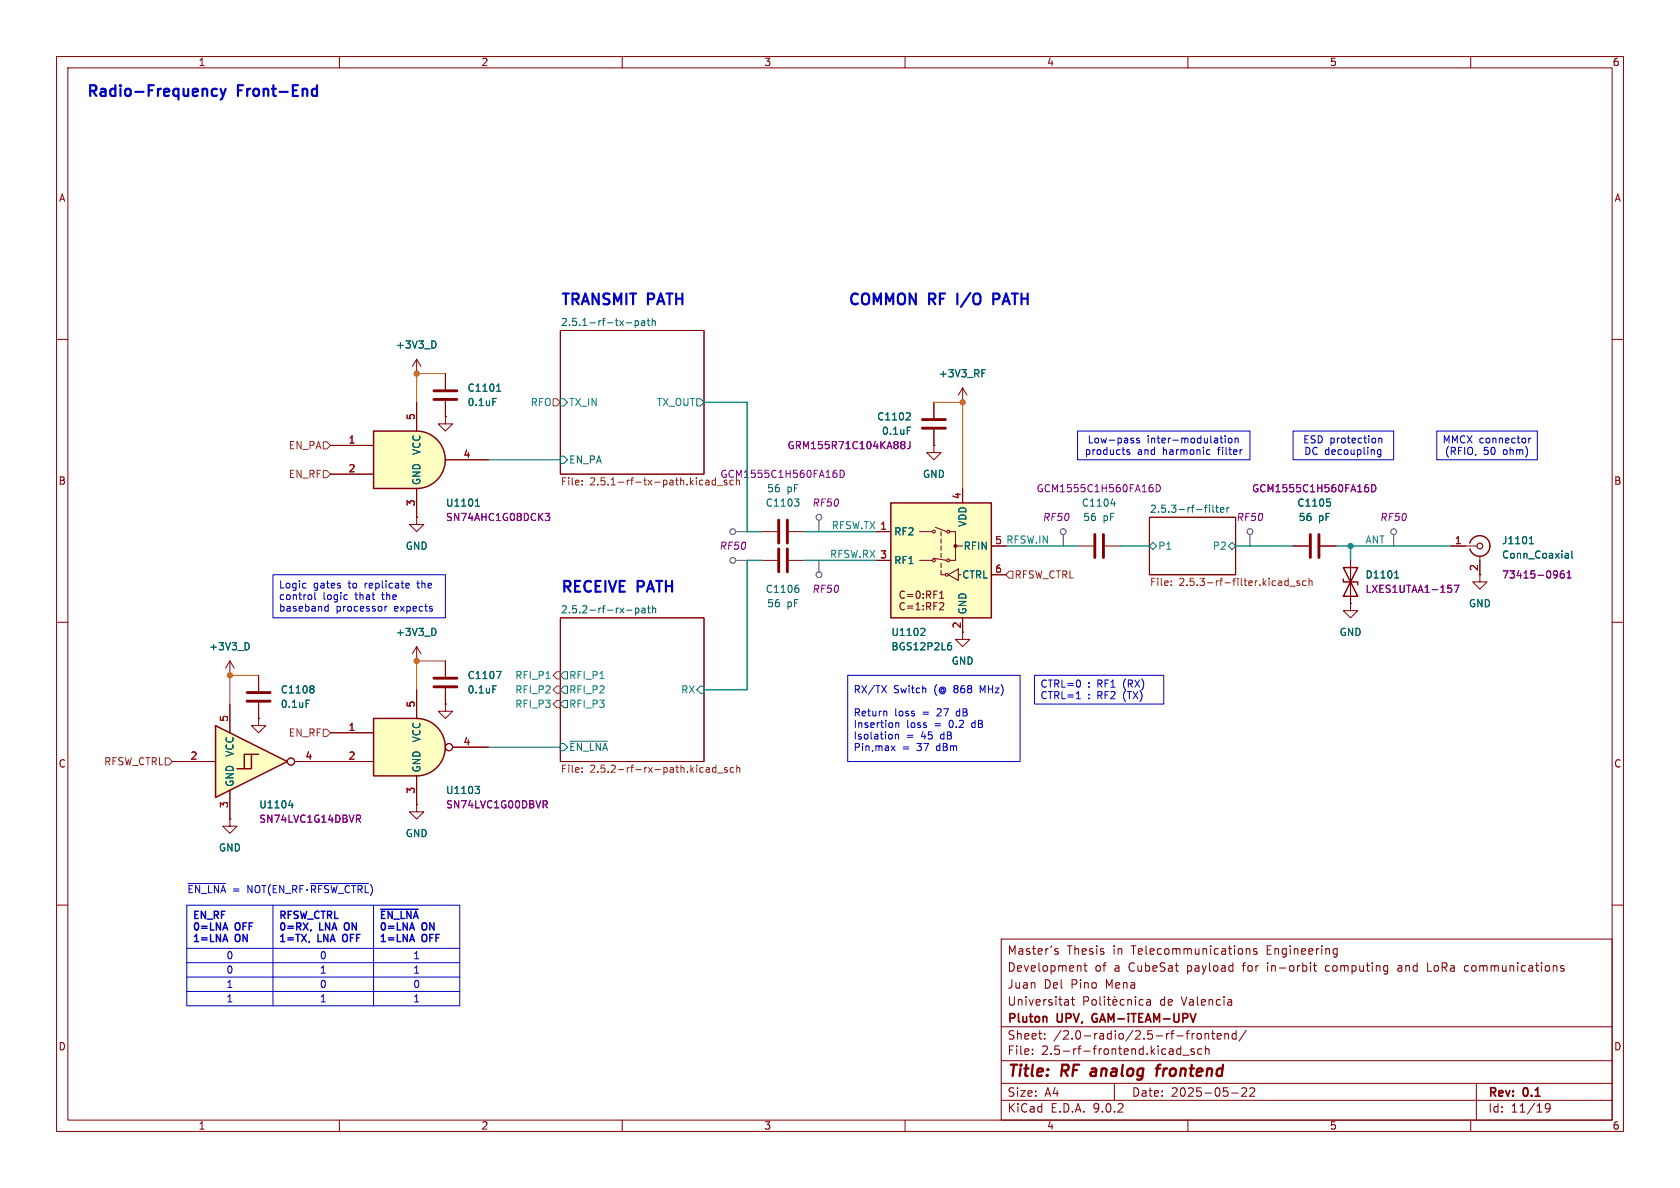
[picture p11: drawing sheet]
<svg xmlns="http://www.w3.org/2000/svg" width="297mm" height="210mm" viewBox="0 0 297 210" stroke-linecap="round" stroke-linejoin="round" font-family="sans-serif">
<g fill="none" stroke="#840000" stroke-width=".18">
<path d="M10 10h277v190h-277zM12 12h273v186h-273zM60 10v2M110 10v2M160 10v2M210 10v2M260 10v2M99.1 58.4h25.4v25.4h-25.4zM10 60h2M285 60h2M134.6 99.1h2.8M139.4 99.1h2.8"/>
<path d="M203.2 91.4h15.2v10.2h-15.2zM228.6 96.5h2.8M233.4 96.5h2.8M10 110h2M78.7 116.8v2.8M99.1 109.2h25.4v25.4h-25.4zM170.2 111.8v1.2h1.2l-1.2 1.3-1.3-1.3h1.3M261.6 101.6v1.3h1.3l-1.3 1.2-1.3-1.2h1.3M285 110h2M78.7 121.7v2.8M10 160h2M177 166h108v32h-108z"/>
<path d="M178.5 168.7v-1.5l.5 1.1 .5-1.1v1.5M180.2 167.8h.5l.1 .9M180.8 168.1h-.5a.29 .29 0 0 0-.2 .3 .29 .29 0 0 0 .2 .3l.5-.1M182 167.8l-.3-.1-.2 .2v.2l.5 .2v.3h-.5M182.5 167.7h.6M182.7 167.2v1.3l.4 .2M183.5 168.2l.7-.1v-.3l-.5-.1-.2 .2 .1 .7h.6M184.9 167.7v1M185.3 167.7l-.3 .1-.1 .2M185.9 167.2l-.2 .3M187 167.8l-.3-.1-.2 .2v.2l.5 .2v.3h-.5M188.4 176.7h.3l.2 .2v.8"/>
<path d="M188.9 177.6l-.5 .1M188.9 177.1h-.5M189.4 176.7h.6M189.6 176.2v1.3l.4 .2M190.9 170.7l.2 .2v.8M191.6 170.7h.6M191.6 177l.7-.1 .2-.2-.1-.4-.2-.1h-.6v1.5M191.8 170.2v1.3l.4 .2M193.1 176.8l.2-.1 .4 .1 .1 .6-.1 .2-.4 .1-.2-.1zM194.5 176.2v1.3l.2 .2M195.2 176.2v.1M195.2 176.7v1"/>
<path d="M195.7 176.7h.6M196 176.2v1.3l.3 .2M196.7 177.2l.8-.1-.1-.3-.4-.1-.3 .2 .1 .7h.6M197 176.1l.2 .2M198.7 176.8l-.4-.1-.3 .3v.4l.2 .2h.5M199.4 176.8l.2-.1 .4 .1v.9M199.4 176.7v1M200.7 176.2v.1M200.7 176.7v1M202.1 176.8l-.4-.1-.3 .3v.4l.1 .2h.6M202.7 176.8h.6l.1 .9M203.4 177.1h-.5a.29 .29 0 0 0-.2 .3 .29 .29 0 0 0 .2 .3l.5-.1"/>
<path d="M217.7 176.8v.9M217.7 177.6l-.1 .1M217.7 177.1h-.1M220.3 167.8l.2-.1 .4 .1 .1 .9M220.3 167.7v1M222.2 167.8l-.4-.1-.2 .2 .1 .2 .5 .2v.3h-.6M231.7 170.2v.1M231.7 170.7v1M232.2 170.7h.5M232.4 170.2v1.3l.3 .2M234.4 170.8v.8M236 167.7l.4 .1"/>
<path d="M236.4 168.6l-.4 .1M236.4 167.7v1.2l-.2 .2-.3 .1M245.2 170.7l.1 .1M245.3 170.7l-.1 1.4M245.3 171.6l-.1 .1M247.6 170.7l-.4 .1M247.7 171.1h-.4a.29 .29 0 0 0-.2 .3 .29 .29 0 0 0 .2 .3h.4M252.4 170.2v1.5h.7M259 171.6l.5 .1M259.5 170.7l-.5 .1M276.5 170.8l-.4-.1-.2 .2 .1 .2 .5 .2v.3h-.6M285 160h2"/>
<path d="M60 198v2M110 198v2M160 198v2M177 194.5h108M177 191.5h108M177 187.5h108M177 181.5h108M182.5 186.3v.1M182.5 185.5v.1M184.7 183.6v.1M184.7 182.8v.1M197 191.5v3"/>
<path d="M208.7 185.5l-.4-.1-.3 .3v.4l.2 .2h.5M208.7 184.9v1.5M209.1 186.5h1.1M209.7 182.7h.5M210 198v2M210.1 182.2h.1M210.7 182.7v1M211.1 185.5l-.4-.1-.2 .2 .1 .2 .5 .2v.3h-.6M211.2 182.7l-.3 .1-.2 .2M211.7 182.8l.4-.1 .3 .3v.4l-.3 .3-.4-.1-.1-.2v-.4zM212.5 185.5l-.5-.1-.3 .3v.4l.2 .2h.6M213 182.8l.2-.1 .4 .1 .1 .9"/>
<path d="M213 182.7v1M213.1 185.5l.2-.1 .4 .1v.9M213.1 184.9v1.5M214.2 182.7h.5M214.4 182.2v1.3l.3 .2M215.2 183.2l.7-.1-.1-.3-.4-.1-.2 .2v.7h.6M216.5 182.8l.2-.1 .4 .1 .1 .9M216.5 182.7v1M217.7 193.2h1.2M218.5 182.8l-.4-.1-.3 .3v.4l.2 .2h.5M218.5 182.2v1.5M219.5 192.4l.6-.1 .2 .1 .1 .3-.9 1.1h.9"/>
<path d="M220.3 182.1l-1.3 2M221 192.4l.5-.1 .2 .1 .1 .3-.9 1.1h.9M260 198v2M261 191.5v6.5M274 195.7l-.3 .3h-.2l-.3-.3 .1-.5 .4-.1 .3 .1a.99 .99 0 0 1-.4 1.4h-.3"/>
</g>
<path d="M192.9 189.5l-.1 .4 .2 .3M204.3 188.9h.8M205.2 188.2l-.4 .1-.1 .2-.3 1.7" fill="none" stroke="#840000" stroke-width=".4"/>
<path d="M193.2 179.4l-.1 .4 .1 .7" fill="none" stroke="#840000" stroke-width=".3"/>
<g fill="none" stroke="#006464" stroke-width=".18">
<path d="M110.7 57.1h1M112.3 56.7v1.3M112.3 56.8l.3-.1 .3 .2-.1 .6h-.5M113.4 56.8h.5l.1 .7M114 57l-.4 .1-.2 .1 .2 .3h.4M114.4 56.7h.5M114.6 56.3v1.1l.3 .1M115.3 56.8l.2-.1 .3 .1 .1 .7M115.3 56.3v1.2M99.1 70.5h.6l.6 .6-.6 .7h-.6zM123.2 70.5h.6l.7 .6-.7 .7h-.6zM99.1 80.6h.6l.6 .7-.6 .6h-.6z"/>
<path d="M203.2 96.5l.6-.6 .7 .6-.7 .7zM212.9 89.7h.5M213.3 89.3h.1M213.8 89.3v.1M213.8 89.7v.9M214.4 89.3v1.1l.2 .2M214.9 89.7h.5M215.1 89.3v1.1l.3 .2M215.8 90.1l.6-.1-.1-.2-.4-.1-.1 .2v.6h.5M216.9 89.7v.9M217.2 96.5l.6-.6 .6 .6-.6 .7zM217.3 89.7l-.4 .3"/>
<path d="M234.6 88.2h.6M235 88.7l.2 .2v.3l-.2 .3M87.7 118.7h.9l-.6 1.3M99.7 118.7h.6v1.3h-.6l-.6-.6zM110.8 107.9h.9M112.3 107.5v1.3M112.3 107.6l.4-.1 .2 .2-.1 .6h-.5M113.5 107.6h.5v.7M114 107.8l-.4 .1-.2 .1 .2 .3h.4M114.5 107.5h.4M114.6 107.1v1.1l.3 .1M115.4 107.6l.1-.1 .4 .1v.7"/>
<path d="M115.4 107.1v1.2M140.9 103.4h.2M141 103.9l.2 .3v.3l-.2 .2M87.1 121.2h.6M99.1 124.5l.6-.7h.6v1.3h-.6zM99.1 131.4h.6l.6 .7-.6 .6h-.6zM99.7 121.3h.6v1.3h-.6l-.6-.7zM100.7 131h6.7M123.8 121.3h.7v1.3h-.7l-.6-.7z"/>
</g>
<g fill="none" stroke="#725600" stroke-width=".18">
<path d="M102.9 84.9v.2M102.9 85.6v.1M124.7 85.5l.2 .2h.4M124.8 84.9h.5v.8M125.3 85.2h-.4l-.2 .2M126.5 84.9h-.4l-.2 .2 .1 .6h.5M126.5 84.5v1.2M126.8 85.8h1M128.4 85.3l.2 .2-.1 .2h-.5M129 85.1l.2 .6h.4M130.2 84.5v1.2M130.7 85.1v.6"/>
<path d="M207 103.4v.1M207 102.7v.1M227.7 102.2v1.3M227.7 102.7h-.3l-.3 .2 .1 .5h.5M228 103.6h1M229.7 102.7h-.3l-.2 .1 .1 .2 .4 .1v.3h-.5M230.9 102.7h-.4l-.2 .2 .1 .5h.5M231.4 102.8l.2-.1h.3l.1 .8M231.4 102.2v1.3M102.9 136.4v.1M102.9 135.7v.2M124.8 136.3l.2 .2h.4"/>
<path d="M124.9 135.7h.4l.1 .8M125.4 136h-.4l-.2 .2M126.6 135.7h-.4l-.2 .2 .1 .6h.5M126.6 135.3v1.2M126.9 136.6h.9M128.6 135.7h-.4l-.1 .2v.1l.5 .2v.3h-.5M129.7 135.7h-.4l-.2 .2 .1 .6h.5M130.2 135.8l.2-.1h.3l.1 .8M130.2 135.3v1.2"/>
</g>
<path d="M106.1 120h.7" fill="none" stroke="#008484" stroke-width=".18"/>
<path d="M137.7 97v4.1M139.2 97v4.1M231.6 94.5v4.1M233.2 94.5v4.1M76.7 119.9h4.1M76.7 121.4h4.1" fill="none" stroke="#840000" stroke-width=".51"/>
<path d="M241.6 85.7h.2M241.7 86.2l.3 .2v.3l-.3 .2M242.5 85.7a.64 .64 0 0 1 .7 .6 .64 .64 0 0 1-.7 .6z" fill="none" stroke="#840084" stroke-width=".18"/>
<path d="M73.7 127a5.1 5.1 0 0 1 5 5.1 5.1 5.1 0 0 1-5 5.1z" fill="#ffffc2" stroke="#ffffc2" stroke-width=".18"/>
<path d="M66 127h7.7v10.2h-7.7z" fill="#ffffc2"/>
<path d="M259.8 96a1.81 1.81 0 0 1 2.8-1 1.81 1.81 0 0 1 .1 3 1.81 1.81 0 0 1-2.8-1M66 127h7.7a5.1 5.1 0 0 1 5 5.1 5.1 5.1 0 0 1-5 5.1h-7.7z" fill="none" stroke="#840000" stroke-width=".25"/>
<g fill="none" stroke="#840000" stroke-width=".18">
<path d="M256.5 96.5h4.6M261.6 98.3v3.3M58.4 129.5h7.6M58.4 134.6h7.6M73.7 121.9v5.1M73.7 137.2v5M80 132.1h6.4"/>
<circle cx="79.4" cy="132.1" r=".63"/>
</g>
<path d="M270.4 96.1h.7M270.5 95.2l.2-.3v1.2M276.8 97.8h.3l.2 .2v.7M277.3 98.6l-.5 .1M277.3 98.1l-.5 .1M277.9 97.4v1.1l.2 .2M84 139h.8l-.4 .5 .3 .1 .1 .4-.3 .3h-.3" fill="none" stroke="#006464" stroke-width=".18"/>
<path d="M275.1 100.9l.2 .1a1.03 1.03 0 0 1-.2 1.1M275.3 101.5l-.2 .2M276.4 100.9l-.3 .1a.86 .86 0 0 0 0 1.2l.4-.1 .1-.5-.3-.2h-.2l-.3 .2M277 102.2h.8M277 101.3l.4-.4v1.3M96 141.5h.5l.3 .3-.2 .4h-.6M96.3 142.2l.5 .6" fill="none" stroke="#840084" stroke-width=".18"/>
<circle cx="261.6" cy="96.5" r=".51" fill="none" stroke="#840000" stroke-width=".2"/>
<path d="M157.5 88.9h17.8v20.3h-17.8z" fill="#ffffc2"/>
<path d="M157.5 88.9h17.8v20.3h-17.8z" fill="none" stroke="#840000" stroke-width=".25"/>
<g fill="none" stroke="#840000" stroke-width=".18">
<path d="M73.7 66h.1M73.7 63.5l.7 1.3M73.7 63.5l-.8 1.3M73.7 63.5v2.5M78.7 73.7v1.2h1.3l-1.3 1.3-1.2-1.3h1.2M78.7 73.7h.1M73.7 91.4v1.3h1.2l-1.2 1.3-1.3-1.3h1.3M73.7 91.4h.1M134.6 94h2.8M139.4 94h2.8M154.9 94h2.6M154.9 99.1h2.6"/>
<path d="M162.6 94h2.2M162.6 99.1h2.2M165 98.7l2.4 .4M165.4 93.2l2 .8M166.4 94v.7M166.4 95.3v.7M166.4 96.5v.8M166.4 97.8v.8M166.4 99.6v.7M167.9 94h1v5.1h-1M168.9 96.5h1.3M170.2 86.4v2.5"/>
<path d="M175.3 96.5h2.5M159.9 104.6a.6 .6 0 0 0-.8 .4 .6 .6 0 0 0 .5 .8l.3-.2M159.9 106.7a.6 .6 0 0 0-.8 .4 .6 .6 0 0 0 .5 .7l.3-.1M160.4 105.1h1M160.4 105.5h1M160.4 107.1h1M160.4 107.5h1M161.9 106.9l.4-.4v1.3M161.9 107.8h.8M162.1 104.6l.1-.1a.68 .68 0 0 1 .5 .6 .68 .68 0 0 1-.5 .7l-.1-.2-.2-.3zM163.2 105v.1M163.2 105.6v.2"/>
<path d="M163.2 107v.1M163.2 107.7v.1M163.8 105.2l.6-.1 .1-.2v-.3l-.7-.1v1.3M163.8 107.2l.6-.1 .1-.1v-.3l-.7-.2v1.3M164.1 105.2l.4 .6M164.1 107.2l.4 .6M165.1 105.1h.4M165.1 107.1h.4M165.7 104.5h-.6v1.3M165.7 106.5h-.6v1.3M166.1 105.8h.7M166.1 104.9l.4-.4v1.3"/>
<path d="M166.1 106.7l.5-.2 .2 .4-.7 .9h.7M166.4 100.8v.8h.7M167.6 101.6l1.8-1v2zM169.4 101.6h.5M170.2 109.2v2.6M175.3 101.6h2.5M78.7 124.5v1.2h1.3l-1.3 1.3-1.2-1.3h1.2M78.7 124.5h.1"/>
<circle cx="165.1" cy="99.1" r=".25"/>
<circle cx="165.1" cy="94" r=".25"/>
<circle cx="167.6" cy="99.1" r=".25"/>
<circle cx="167.6" cy="94" r=".25"/>
<circle cx="167.4" cy="101.6" r=".25"/>
</g>
<circle cx="168.9" cy="96.5" r=".25" fill="#840000" stroke="#840000" stroke-width=".18"/>
<path d="M76.8 60.3l.3 .5-.3 .7M140.5 88.2h.7l-.4 .5M141 88.7l.2 .2v.3l-.2 .3M163 111.1h.4l.1 .3-.8 .9h.8M167.8 114.1h.2l.2 .2v.5l-.4 .1M167.9 113.6h.2" fill="none" stroke="#006464" stroke-width=".18"/>
<path d="M137.7 91.9v4.1M139.2 91.9v4.1" fill="none" stroke="#840000" stroke-width=".51"/>
<path d="M147.6 83.1h.3M147.7 83.6l.3 .3v.3l-.3 .2M148.5 83.1a.64 .64 0 0 1 .8 .7 .64 .64 0 0 1-.8 .6z" fill="none" stroke="#840084" stroke-width=".18"/>
<path d="M73.7 76.2a5.1 5.1 0 0 1 5 5.1 5.1 5.1 0 0 1-5 5.1z" fill="#ffffc2" stroke="#ffffc2" stroke-width=".18"/>
<path d="M66 76.2h7.7v10.2h-7.7z" fill="#ffffc2"/>
<path d="M66 76.2h7.7a5.1 5.1 0 0 1 5 5.1 5.1 5.1 0 0 1-5 5.1h-7.7zM237.5 100.3h2.5l-2.5 5.1h2.5zM237.5 102.4v.5h2.5v.5" fill="none" stroke="#840000" stroke-width=".25"/>
<g fill="none" stroke="#840000" stroke-width=".18">
<path d="M58.4 78.7h7.6M73.7 71.1v5.1M78.7 66v2.8M78.7 70.9v2.8M165.1 78.7v1.3h1.3l-1.3 1.3-1.3-1.3h1.3M165.1 78.7h.1M165.1 71.1v2.8M165.1 75.9v2.8M170.2 71.1h.1M170.2 68.6l-.8 1.3M170.2 68.6l.7 1.3M170.2 68.6v2.5"/>
<path d="M58.4 83.8h7.6M73.7 86.4v5M78.7 81.3h7.7M238.8 99.1v7.6M40.6 119.4h.1M40.6 116.8l.8 1.3M40.6 116.8l-.7 1.3M40.6 116.8v2.6M45.7 119.4v2.8M73.7 116.8h.1M73.7 114.3v2.5M73.7 114.3l.7 1.3"/>
<path d="M73.7 114.3l-.8 1.3M238.8 106.7v1.3h1.2l-1.2 1.2-1.3-1.2h1.3M238.8 106.7h.1M45.7 127v1.3h1.3l-1.3 1.2-1.3-1.2h1.3M45.7 127h.1M45.7 124.2v2.8M73.7 142.2v1.3h1.2l-1.2 1.3-1.3-1.3h1.3M73.7 142.2h.1"/>
</g>
<g fill="none" stroke="#006464" stroke-width=".18">
<path d="M87.1 70.4h.6M87.8 69.2h.7M87.9 68.2l.3-.3v1.3M160.4 75.5h.6M160.7 73l.2 .2v.3l-.7 .7h.7M173.6 66h.4M173.6 65.3h.6M84.1 89.5h.7M84.2 88.5l.2-.3v1.3M43.8 113.7l.3 .5-.3 .6M76.8 111.1l.3 .5-.3 .7M246.6 102.2h.7"/>
<path d="M246.7 101.2l.2-.3v1.3M54.1 123.8h.6M55.3 121.2l.2 .3-.2 .3 .2 .2v.3l-.2 .2"/>
</g>
<path d="M159.4 78.5l.1 .1M159.4 78.1l.3-.1 .2 .2 .1 .2-.3 .2M159.5 78.6h.2M159.5 78.6l-.1 .1M159.7 78.6l.3 .2-.1 .4-.2 .1h-.3M160.9 78v1a.41 .41 0 0 1-.5 .3M96.4 90.7h.8l-.4 .5 .3 .2v.5l-.2 .1h-.5M256.6 104.1v.5M257.1 103.4h.8l-.5 1.3" fill="none" stroke="#840084" stroke-width=".18"/>
<path d="M76.7 70.6h4.1M76.7 69.1h4.1M163.1 75.7h4M163.1 74.2h4M43.7 124h4.1M43.7 122.4h4.1" fill="none" stroke="#840000" stroke-width=".51"/>
<path d="M38.1 128.3l12.7 6.3-12.7 6.4z" fill="#ffffc2"/>
<path d="M38.1 128.3l12.7 6.3-12.7 6.4zM44.4 133.4v2.5h-2.5M45.7 133.4h-2.5v2.5" fill="none" stroke="#840000" stroke-width=".25"/>
<g fill="none" stroke="#840000" stroke-width=".18">
<path d="M58.4 78.7h7.6M73.7 66h.1M73.7 71.1v5.1M78.7 73.7h.1M78.7 66v2.8M78.7 70.9v2.8M165.1 78.7h.1M165.1 71.1v2.8M165.1 75.9v2.8M170.2 71.1h.1M58.4 83.8h7.6M73.7 91.4h.1"/>
<path d="M73.7 86.4v5M78.7 81.3h7.7M154.9 94h2.6M154.9 99.1h2.6M170.2 86.4v2.5M175.3 96.5h2.5M190.5 96.5h2.8M195.3 96.5h2.8M228.6 96.5h2.8M233.4 96.5h2.8M238.8 99.1v2.5M256.5 96.5h2.6"/>
<path d="M261.6 99.1v2.5M40.6 119.4h.1M45.7 119.4v2.8M73.7 116.8h.1M78.7 116.8v2.8M170.2 109.2v2.6M175.3 101.6h2.5M238.8 106.7h.1M238.8 104.1v2.6M30.5 134.6h7.6M40.6 124.5v5M40.6 139.7v5.1"/>
<path d="M45.7 127h.1M45.7 124.2v2.8M52.1 134.6h13.9M58.4 129.5h7.6M73.7 121.9v5.1M73.7 137.2v5M78.7 124.5h.1M78.7 121.7v2.8M80 132.1h6.4M40.6 144.8v1.3h1.3l-1.3 1.2-1.2-1.2h1.2M40.6 144.8h.1M73.7 142.2h.1"/>
<circle cx="51.4" cy="134.6" r=".63"/>
<circle cx="79.4" cy="132.1" r=".63"/>
</g>
<g fill="none" stroke="#006464" stroke-width=".18">
<path d="M76.8 60.3l.3 .5-.3 .7M87.1 70.4h.6M87.8 69.2h.7M87.9 68.2l.3-.3v1.3M160.4 75.5h.6M160.7 73l.2 .2v.3l-.7 .7h.7M173.6 66h.4M173.6 65.3h.6M84.1 89.5h.7M84.2 88.5l.2-.3v1.3M196.4 89.1h.8M197 88.6v.9"/>
<path d="M234.6 88.2h.6M235 88.7l.2 .2v.3l-.2 .3M270.4 96.1h.7M270.5 95.2l.2-.3v1.2M276.8 97.8h.3l.2 .2v.7M277.3 98.6l-.5 .1M277.3 98.1l-.5 .1M277.9 97.4v1.1l.2 .2M43.8 113.7l.3 .5-.3 .6M76.8 111.1l.3 .5-.3 .7M87.7 118.7h.9l-.6 1.3M163 111.1h.4l.1 .3-.8 .9h.8"/>
<path d="M167.8 114.1h.2l.2 .2v.5l-.4 .1M167.9 113.6h.2M246.6 102.2h.7M246.7 101.2l.2-.3v1.3M54.1 123.8h.6M55.3 121.2l.2 .3-.2 .3 .2 .2v.3l-.2 .2M84 139h.8l-.4 .5 .3 .1 .1 .4-.3 .3h-.3M87.1 121.2h.6M51 142.4h.8M51.6 142v.8"/>
</g>
<g fill="none" stroke="#840084" stroke-width=".18">
<path d="M159.4 78.5l.1 .1M159.4 78.1l.3-.1 .2 .2 .1 .2-.3 .2M159.5 78.6h.2M159.5 78.6l-.1 .1M159.7 78.6l.3 .2-.1 .4-.2 .1h-.3M160.9 78v1a.41 .41 0 0 1-.5 .3M96.4 90.7h.8l-.4 .5 .3 .2v.5l-.2 .1h-.5M203.5 85.7h.2M203.6 86.2l.3 .2v.3l-.3 .2M204.4 85.7a.64 .64 0 0 1 .7 .6 .64 .64 0 0 1-.7 .6zM241.6 85.7h.2M241.7 86.2l.3 .2v.3l-.3 .2"/>
<path d="M242.5 85.7a.64 .64 0 0 1 .7 .6 .64 .64 0 0 1-.7 .6zM256.6 104.1v.5M257.1 103.4h.8l-.5 1.3M275.1 100.9l.2 .1a1.03 1.03 0 0 1-.2 1.1M275.3 101.5l-.2 .2M276.4 100.9l-.3 .1a.86 .86 0 0 0 0 1.2l.4-.1 .1-.5-.3-.2h-.2l-.3 .2M277 102.2h.8M277 101.3l.4-.4v1.3M63 144.1h.5l.2 .2-.1 .4-.6 .1M63.3 144.8l.4 .6M96 141.5h.5l.3 .3-.2 .4h-.6M96.3 142.2l.5 .6"/>
</g>
<path d="M193.5 94.5v4.1M195.1 94.5v4.1" fill="none" stroke="#840000" stroke-width=".51"/>
<g fill="none" stroke="#484848" stroke-width=".18">
<path d="M130 94h2.1M130 99.1h2.1M144.8 91.9v2.1M144.8 99.1v2M188 94.5v2M221 94.5v2M246.4 94.5v2"/>
<circle cx="129.5" cy="99.1" r=".51"/>
<circle cx="129.5" cy="94" r=".51"/>
<circle cx="144.8" cy="91.4" r=".51"/>
<circle cx="188" cy="94" r=".51"/>
<circle cx="221" cy="94" r=".51"/>
<circle cx="246.4" cy="94" r=".51"/>
<circle cx="144.8" cy="101.6" r=".51"/>
</g>
<path d="M57.1 78.1h.7l.6 .6-.6 .7h-.7zM97.8 70.5h.6l.7 .6-.7 .7h-.6zM57.1 83.2h.7l.6 .6-.6 .7h-.7zM98.4 118.7h.7v1.3h-.7l-.6-.6zM178.4 101h.7v1.2h-.7l-.6-.6zM29.2 134h.6l.7 .6-.7 .7h-.6zM57.1 128.9h.7l.6 .6-.6 .7h-.7zM98.4 121.3h.7v1.3h-.7l-.6-.7zM98.4 123.8h.7v1.3h-.7l-.6-.6z" fill="none" stroke="#725600" stroke-width=".18"/>
<path d="M96.5 120h.8" fill="none" stroke="#008484" stroke-width=".18"/>
<path d="M39.8 163.1l.4 1.3M39.8 165.2l.4 1.2M54.7 166.4l-.1 .2M55 164.3l-.1 .3M60.6 165.4a.98 .98 0 0 0 .1 1M61.1 163.2a.9 .9 0 0 0 0 1.1M67.3 160.7h6.6M72.8 163.1l.5 1.3M72.8 165.2l.5 1.2" fill="none" stroke="#0000c2" stroke-width=".25"/>
<g fill="none" stroke="#0000c2" stroke-width=".18">
<path d="M190.5 76.2h30.5v5.1h-30.5zM199.3 79.6v.3l.4 .1 .1 .2-.2 .1h-.4M200.3 77.9l.1 .2-.1 .2M200.3 77.5h.1M201.4 77.5h-.3l-.2 .1 .1 .2 .4 .1v.3h-.5M213.5 79.5l.4 .1M215.7 77.5h.5M215.9 78.2l.3 .1M216.6 77v.1M216.6 77.5v.8M217.3 77.5h.3l.2 .2v.4l-.2 .2-.3-.1-.2-.1zM218.3 77.6l.2-.1h.3l.1 .8"/>
<path d="M218.3 77.5v.8M219.5 79.5h.1M228.6 76.2h17.8v5.1h-17.8zM243.7 77.6l.2-.1h.3l.1 .8M243.7 77.5v.8M244.1 79.5v1l-.2 .3-.3-.1M244.1 79.6l-.4-.1-.2 .2 .1 .6h.5M254 76.2h17.8v5.1h-17.8zM270.3 77.5v.8M270.6 77.5l-.3 .2M213.9 80.3h-.4M48.3 101.6h30.4v7.6h-30.4z"/>
<path d="M54 103.1l.1 .1M54.1 103.9h-.1M55 105.2l.1 .2-.1 .5M55.7 104.7v1.1l.1 .2M57.5 107.9l.2 .1h.3M57.5 107.2v.1M58 106.8v1.2M61.3 105.1l.1 .1M61.4 105.9l-.1 .1M68.1 107.2v.8M68.4 107.2l-.3 .2M71.9 103.1l.4 .1 .1 .2-.7 .1"/>
<path d="M72.3 103.9h-.4M149.9 119.4h30.4v15.2h-30.4zM182.9 119.4h22.8v5.1h-22.8zM155.9 121.2l.8 1.3M156.6 125.7l.2 .2v.7M156.7 121.2l-.8 1.3M157.6 131.8l.6 .9M158.2 131.8l-.6 .9M158.3 129.8v.8M158.3 129.9l.2-.1 .3 .1v.7M158.4 127.8v.8M158.4 127.9l.1-.1h.3l.1 .8"/>
<path d="M190.3 123.5h.7M33.2 156.2h6.7M44.6 156.5v1.3l-.8-1.3v1.3M45.2 156.7l.2-.2a.43 .43 0 0 1 .5 .5v.4a.42 .42 0 0 1-.4 .4 .42 .42 0 0 1-.4-.4zM46.3 156.5h.7M46.7 156.5v1.3M47.8 156.4a1.46 1.46 0 0 0 0 1.9M48.3 157.1h.4M48.9 156.5h-.6v1.3h.6M50.2 156.5v1.3l-.8-1.3v1.3M50.5 157.9h.9M51.7 157.2l.7-.1 .1-.1-.1-.3-.7-.2v1.3"/>
<path d="M52 157.2l.5 .6M53 157.1h.4M53.6 156.5h-.6v1.3M54.3 157.3v.1M54.9 156.2h10.3M55.1 157.2l.6-.1 .1-.1-.1-.3-.6-.2v1.3M55.4 157.2l.4 .6M56.3 157.1h.5M56.9 156.5h-.6v1.3M58.1 156.6l-.5-.1-.2 .2v.3l.6 .3 .1 .3-.2 .2-.5-.1M58.5 156.5l.3 1.3 .3-.9 .2 .9 .3-1.3M59.8 157.9h1"/>
<path d="M61.8 156.7a.6 .6 0 0 0-.9 .4 .6 .6 0 0 0 .6 .7l.3-.1M62.1 156.5h.8M62.5 156.5v1.3M63.3 157.2l.6-.1 .1-.1v-.3l-.7-.2v1.3M63.6 157.2l.4 .6M64.6 156.5v1.3h.6M65.5 156.4a1.46 1.46 0 0 1 0 1.9M33 167.6h48.3M33 170.2h48.3M33 172.7h48.3M33 175.3h48.3M33 160h48.3v17.8h-48.3z"/>
<path d="M48.3 160v17.8M66 160v17.8"/>
</g>
<path d="M86.4 81.3h12.7M86.4 132.1h12.7" fill="none" stroke="#009600" stroke-width=".18"/>
<path d="M78.7 66h-5v5.1M165.1 71.1h5.1v15.3M45.7 119.4h-5.1v5.1M78.7 116.8h-5v5.1" fill="none" stroke="#c60" stroke-width=".18"/>
<path d="M124.5 71.1h7.6v22.9h2.5M134.6 99.1h-2.5v22.8h-7.6M142.2 99.1h12.7M142.2 94h12.7M177.8 96.5h12.7M198.1 96.5h5.1M218.4 96.5h10.2M236.2 96.5h20.3M238.8 96.5v2.6" fill="none" stroke="#008484" stroke-width=".25"/>
<g fill="none" stroke="#0000c2" stroke-width=".38">
<path d="M16.9 15.2l-.2-.1h-.8v1.9M20.4 15.1v1.9M21.3 15.1l-.1 .1h.1M21.3 15.1l.1 .1h-.1M21.3 15.1v.1M27.2 15.1h-.9v1.9M37.6 16.9l.2 .1 .6-.1M37.6 15.8l.2-.1 .6 .1M39 15.7l.4 1.3M39.4 17l-.1 .4-.3 .2M39.9 15.7l-.5 1.3M43 15.1h-.9v1.9"/>
<path d="M48.3 15.1v1.6M52.7 15.1h-.9v1.9M55.5 15.7l.5 .1M56 16.9l-.5 .1M56 15.1v1.9M99.5 51.9h1.1M100 51.9v1.9M102.2 52.1l-.3-.2h-.7v1.9M102.8 53.8l.7-1.9 .6 1.9M105.8 51.9v1.9l-1-1.9v1.9M107.7 52l-.7-.1-.3 .2M108.6 53.8v-1.9l.6 1.4 .6-1.4v1.9"/>
<path d="M110.7 51.9v1.9M111.4 51.9h1.1M111.9 51.9v1.9M115.5 52.1l-.2-.2h-.7v1.9M116.2 53.8l.6-1.9 .7 1.9M117.8 51.9h1.1M118.4 51.9v1.9M119.5 51.9v1.9M120.6 51.9v1.9M151.7 52.1a.66 .66 0 0 0-1 .1M152.5 52.2a.65 .65 0 0 1 1.1 0M154.5 53.8v-1.9l.6 1.4 .6-1.4v1.9"/>
<path d="M156.6 53.8v-1.9l.7 1.4 .6-1.4v1.9M158.8 52.2a.65 .65 0 0 1 1.1 0M161.9 51.9v1.9l-1.1-1.9v1.9M165.3 52.1l-.3-.2h-.7v1.9M167.1 51.9h-.9v1.9M169.3 51.9v1.9M171.5 51.8l-1.6 2.4M172.2 52.2a.65 .65 0 0 1 1 0M176.5 52.8l-.9 .1M176.6 52.1l-.3-.2h-.7v1.9M177.2 53.8l.7-1.9 .6 1.9M178.9 51.9h1.1"/>
<path d="M179.4 51.9v1.9M180.6 51.9v1.9M181.7 51.9v1.9M100.8 102.9l-.3-.2h-.7v1.9M102.6 102.7h-.9v1.9M104.5 102.9a.66 .66 0 0 0-1 .1M106.2 102.7h-.9v1.9M107 102.7v1.9M107.7 102.7l.6 1.9 .6-1.9M110.5 102.7h-.9v1.9M113.7 102.9l-.2-.2h-.8v1.9M114.4 104.6l.6-1.9 .6 1.9"/>
<path d="M116 102.7h1.1M116.5 102.7v1.9M117.7 102.7v1.9M118.8 102.7v1.9"/>
</g>
<circle cx="238.8" cy="96.5" r=".46" fill="#008484" stroke="#008484" stroke-width=".18"/>
<g fill="#c60" stroke="#c60" stroke-width=".18">
<circle cx="170.2" cy="71.1" r=".46"/>
<circle cx="73.7" cy="66" r=".46"/>
<circle cx="73.7" cy="116.8" r=".46"/>
<circle cx="40.6" cy="119.4" r=".46"/>
</g>
<g font-size="2.8" fill="#840000">
<text x="178" y="190.9">Title:</text>
<text x="187.7" y="190.9">RF</text>
<text x="193.7" y="190.9">analog</text>
<text x="206.1" y="190.9">frontend</text>
</g>
<g font-size="2.7" fill="#0000c2">
<text x="15.2" y="18">Radio-Frequency</text>
<text x="42.1" y="18">Front-End</text>
<text x="99.1" y="54.9">TRANSMIT PATH</text>
<text x="149.9" y="54.9">COMMON</text>
<text x="164.3" y="54.9">RF</text>
<text x="170.1" y="54.9">I/O</text>
<text x="177.2" y="54.9">PATH</text>
<text x="99.1" y="105.7">RECEIVE</text>
<text x="112.8" y="105.7">PATH</text>
</g>
<g font-size="2.1" fill="#840000">
<text x="178" y="172">Development</text>
<text x="188.6" y="169">Thesis</text>
<text x="193.5" y="172">of</text>
<text x="196.8" y="169">in</text>
<text x="197" y="172">a</text>
<text x="199.7" y="172">CubeSat</text>
<text x="200.2" y="169">Telecommunications</text>
<text x="210.1" y="172">payload</text>
<text x="220.1" y="172">for</text>
<text x="224.2" y="169">Engineering</text>
<text x="224.6" y="172">in-orbit</text>
<text x="235" y="172">computing</text>
<text x="248" y="172">and</text>
<text x="253.3" y="172">LoRa</text>
<text x="260.1" y="172">communications</text>
<text x="178" y="178">Universitat</text>
<text x="178" y="175">Juan</text>
<text x="184.5" y="175">Del</text>
<text x="189.4" y="175">Pino</text>
<text x="195.6" y="175">Mena</text>
<text x="205.1" y="178">de</text>
<text x="209" y="178">Valencia</text>
<text x="178" y="184">Sheet:</text>
<text x="178" y="181.2">Pluton</text>
<text x="186.2" y="184">/2.0-radio/2.5-rf-frontend/</text>
<text x="187" y="181.2">UPV,</text>
<text x="193.8" y="181.2">GAM-iTEAM-UPV</text>
<text x="178" y="186.7">File:</text>
<text x="184.1" y="186.7">2.5-rf-frontend.kicad_sch</text>
<text x="178" y="196.9">KiCad</text>
<text x="178" y="194.1">Size:</text>
<text x="184.7" y="194.1">A4</text>
<text x="185.7" y="196.9">E.D.A.</text>
<text x="193.3" y="196.9">9.0.2</text>
<text x="200" y="194.1">Date:</text>
<text x="207" y="194.1">2025-05-22</text>
<text x="263" y="194.3">Rev:</text>
<text x="263" y="196.9">Id:</text>
<text x="267.1" y="196.9">11/19</text>
<text x="269.4" y="194.3">0.1</text>
</g>
<g font-size="1.8" fill="#840000">
<text x="35" y="11.9">1</text>
<text x="85" y="11.9">2</text>
<text x="135" y="11.9">3</text>
<text x="185" y="11.9">4</text>
<text x="235" y="11.9">5</text>
<text x="285" y="11.9">6</text>
<text x="10.3" y="35.9">A</text>
<text x="285.3" y="35.9">A</text>
<text x="10.3" y="85.9">B</text>
<text x="285.3" y="85.9">B</text>
<text x="169.9" y="111.2" transform="rotate(-90 169.9 111.2)">2</text>
<text x="10.3" y="135.9">C</text>
<text x="285.3" y="135.9">C</text>
<text x="10.3" y="185.9">D</text>
<text x="285.3" y="185.9">D</text>
<text x="35" y="199.9">1</text>
<text x="85" y="199.9">2</text>
<text x="135" y="199.9">3</text>
<text x="185" y="199.9">4</text>
<text x="235" y="199.9">5</text>
<text x="285" y="199.9">6</text>
</g>
<g font-size="1.8" fill="#006464">
<text x="99.1" y="57.7">2.5.1-rf-tx-path</text>
<text x="69.9" y="61.8">+3V3_D</text>
<text x="82.6" y="69.4">C1101</text>
<text x="82.6" y="72">0.1uF</text>
<text x="165.9" y="66.9">+3V3_RF</text>
<text x="155" y="74.5">C1102</text>
<text x="155.8" y="77.1">0.1uF</text>
<text x="74.5" y="80.5" transform="rotate(-90 74.5 80.5)">VCC</text>
<text x="100.5" y="82.1">EN_PA</text>
<text x="74.5" y="85.9" transform="rotate(-90 74.5 85.9)">GND</text>
<text x="78.7" y="89.8">U1101</text>
<text x="135.3" y="89.8">C1103</text>
<text x="135.5" y="87.2">56</text>
<text x="139.1" y="87.2">pF</text>
<text x="163.1" y="84.7">GND</text>
<text x="191.2" y="89.8">C1104</text>
<text x="229.3" y="89.8">C1105</text>
<text x="158" y="94.8">RF2</text>
<text x="171" y="93.2" transform="rotate(-90 171 93.2)">VDD</text>
<text x="191.4" y="92.3">56</text>
<text x="195" y="92.3">pF</text>
<text x="203.2" y="90.7">2.5.3-rf-filter</text>
<text x="229.5" y="92.3">56</text>
<text x="233.1" y="92.3">pF</text>
<text x="71.6" y="97.4">GND</text>
<text x="158" y="99.9">RF1</text>
<text x="170.3" y="97.4">RFIN</text>
<text x="265.4" y="98.9">Conn_Coaxial</text>
<text x="265.4" y="96.4">J1101</text>
<text x="135.3" y="105">C1106</text>
<text x="135.5" y="107.5">56</text>
<text x="139.1" y="107.5">pF</text>
<text x="170" y="102.5">CTRL</text>
<text x="241.3" y="102.5">D1101</text>
<text x="259.6" y="107.5">GND</text>
<text x="69.9" y="112.6">+3V3_D</text>
<text x="99.1" y="108.5">2.5.2-rf-rx-path</text>
<text x="157.5" y="112.6">U1102</text>
<text x="171" y="108.7" transform="rotate(-90 171 108.7)">GND</text>
<text x="236.7" y="112.6">GND</text>
<text x="36.9" y="115.2">+3V3_D</text>
<text x="157.5" y="115.2">BGS12P2L6</text>
<text x="168.1" y="117.7">GND</text>
<text x="49.5" y="122.8">C1108</text>
<text x="49.5" y="125.3">0.1uF</text>
<text x="82.6" y="120.2">C1107</text>
<text x="82.6" y="122.8">0.1uF</text>
<text x="74.5" y="131.3" transform="rotate(-90 74.5 131.3)">VCC</text>
<text x="41.5" y="133.9" transform="rotate(-90 41.5 133.9)">VCC</text>
<text x="74.5" y="136.7" transform="rotate(-90 74.5 136.7)">GND</text>
<text x="100.5" y="132.9">~{EN_LNA}</text>
<text x="41.5" y="139.2" transform="rotate(-90 41.5 139.2)">GND</text>
<text x="45.7" y="143.1">U1104</text>
<text x="78.7" y="140.6">U1103</text>
<text x="71.6" y="148.2">GND</text>
<text x="38.6" y="150.7">GND</text>
</g>
<g font-size="1.8" fill="#008484">
<text x="93.7" y="72">RFO</text>
<text x="100.5" y="72">TX_IN</text>
<text x="116" y="72">TX_OUT</text>
<text x="146.9" y="93.6">RFSW.TX 1</text>
<text x="146.6" y="98.7">RFSW.RX 3</text>
<text x="175.8" y="96.3">5 RFSW.IN</text>
<text x="204.7" y="97.4">P1</text>
<text x="214.3" y="97.4">P2</text>
<text x="241.3" y="96.2">ANT</text>
<text x="91" y="122.8">RFI_P2</text>
<text x="91" y="120.2">RFI_P1</text>
<text x="91" y="125.3">RFI_P3</text>
<text x="100.5" y="122.8">RFI_P2</text>
<text x="100.5" y="120.2">RFI_P1</text>
<text x="100.5" y="125.3">RFI_P3</text>
<text x="120.3" y="122.8">RX</text>
</g>
<g font-size="1.8" fill="#a90000">
<text x="73.4" y="74.4" transform="rotate(-90 73.4 74.4)">5</text>
<text x="61.5" y="78.5">1</text>
<text x="61.5" y="83.6">2</text>
<text x="81.8" y="81">4</text>
<text x="73.4" y="89.6" transform="rotate(-90 73.4 89.6)">3</text>
<text x="169.9" y="88.3" transform="rotate(-90 169.9 88.3)">4</text>
<text x="155.5" y="93.7">1</text>
<text x="155.5" y="98.8">3</text>
<text x="175.8" y="101.3">6</text>
<text x="175.8" y="96.3">5</text>
<text x="257.1" y="96.3">1</text>
<text x="261.4" y="101" transform="rotate(-90 261.4 101)">2</text>
<text x="73.4" y="125.2" transform="rotate(-90 73.4 125.2)">5</text>
<text x="40.4" y="127.7" transform="rotate(-90 40.4 127.7)">5</text>
<text x="61.5" y="129.3">1</text>
<text x="81.8" y="131.8">4</text>
<text x="33.6" y="134.4">2</text>
<text x="53.9" y="134.4">4</text>
<text x="61.5" y="134.4">2</text>
<text x="40.4" y="142.9" transform="rotate(-90 40.4 142.9)">3</text>
<text x="73.4" y="140.4" transform="rotate(-90 73.4 140.4)">3</text>
</g>
<g font-size="1.8" fill="#725600">
<text x="51" y="79.6">EN_PA</text>
<text x="51" y="84.7">EN_RF</text>
<text x="99.1" y="86.1">File:</text>
<text x="104.3" y="86.1">2.5.1-rf-tx-path.kicad_sch</text>
<text x="179.3" y="102.5">RFSW_CTRL</text>
<text x="203.2" y="103.9">File:</text>
<text x="208.4" y="103.9">2.5.3-rf-filter.kicad_sch</text>
<text x="51" y="130.4">EN_RF</text>
<text x="18.3" y="135.5">RFSW_CTRL</text>
<text x="99.1" y="136.9">File:</text>
<text x="104.3" y="136.9">2.5.2-rf-rx-path.kicad_sch</text>
</g>
<g font-size="1.8" fill="#840084">
<text x="139.1" y="79.6">GRM155R71C104KA88J</text>
<text x="127.3" y="84.7">GCM1555C1H560FA16D</text>
<text x="143.5" y="89.8">RF50</text>
<text x="183.1" y="87.2">GCM1555C1H560FA16D</text>
<text x="221.2" y="87.2">GCM1555C1H560FA16D</text>
<text x="78.7" y="92.3">SN74AHC1G08DCK3</text>
<text x="184.2" y="92.3">RF50</text>
<text x="218.5" y="92.3">RF50</text>
<text x="243.9" y="92.3">RF50</text>
<text x="127.1" y="97.4">RF50</text>
<text x="143.5" y="105">RF50</text>
<text x="241.3" y="105">LXES1UTAA1-157</text>
<text x="265.4" y="102.5">73415-0961</text>
<text x="78.7" y="143.1">SN74LVC1G00DBVR</text>
<text x="45.7" y="145.6">SN74LVC1G14DBVR</text>
</g>
<g font-size="1.8" fill="#0000c2">
<text x="191.7" y="80.6">products</text>
<text x="192.2" y="78.6">Low-pass</text>
<text x="201.1" y="80.6">and</text>
<text x="202.8" y="78.6">inter-modulation</text>
<text x="205.7" y="80.6">harmonic</text>
<text x="215.6" y="80.6">filter</text>
<text x="230.3" y="78.6">ESD protection</text>
<text x="230.5" y="80.6">DC decoupling</text>
<text x="254.9" y="78.6">MMCX connector</text>
<text x="255.3" y="80.6">(RFIO,</text>
<text x="262.2" y="80.6">50</text>
<text x="265.8" y="80.6">ohm)</text>
<text x="49.2" y="104.2">Logic</text>
<text x="49.2" y="106.3">control</text>
<text x="55.4" y="104.2">gates</text>
<text x="57.1" y="106.3">logic</text>
<text x="61.7" y="104.2">to</text>
<text x="62.9" y="106.3">that</text>
<text x="64.8" y="104.2">replicate</text>
<text x="67.8" y="106.3">the</text>
<text x="74.3" y="104.2">the</text>
<text x="49.2" y="108.3">baseband</text>
<text x="59.4" y="108.3">processor</text>
<text x="69.8" y="108.3">expects</text>
<text x="150.8" y="122.8">RX/TX</text>
<text x="158" y="122.8">Switch</text>
<text x="165.2" y="122.8">(@</text>
<text x="168.9" y="122.8">868</text>
<text x="173.7" y="122.8">MHz)</text>
<text x="183.8" y="121.8">CTRL=0</text>
<text x="183.8" y="123.8">CTRL=1</text>
<text x="192.3" y="121.8">:</text>
<text x="192.3" y="123.8">:</text>
<text x="194.1" y="121.8">RF1</text>
<text x="194.1" y="123.8">RF2</text>
<text x="198.8" y="121.8">(RX)</text>
<text x="198.8" y="123.8">(TX)</text>
<text x="150.8" y="126.8">Return</text>
<text x="150.8" y="128.9">Insertion</text>
<text x="150.8" y="130.9">Isolation</text>
<text x="158.2" y="126.8">loss</text>
<text x="160.2" y="130.9">=</text>
<text x="160.3" y="128.9">loss</text>
<text x="163" y="130.9">45</text>
<text x="163.2" y="126.8">=</text>
<text x="165.3" y="128.9">=</text>
<text x="165.9" y="126.8">27</text>
<text x="166.5" y="130.9">dB</text>
<text x="168.1" y="128.9">0.2</text>
<text x="169.5" y="126.8">dB</text>
<text x="172.2" y="128.9">dB</text>
<text x="150.8" y="133">Pin,max</text>
<text x="159.5" y="133">=</text>
<text x="162.2" y="133">37</text>
<text x="165.8" y="133">dBm</text>
<text x="33" y="158.1">~{EN_LNA}</text>
<text x="41.1" y="158.1">=</text>
<text x="34" y="162.8">EN_RF</text>
<text x="34" y="164.8">0=LNA</text>
<text x="34" y="166.9">1=LNA</text>
<text x="41.7" y="164.8">OFF</text>
<text x="41.7" y="166.9">ON</text>
<text x="49.2" y="162.8">RFSW_CTRL</text>
<text x="49.2" y="164.8">0=RX,</text>
<text x="49.2" y="166.9">1=TX,</text>
<text x="56.3" y="166.9">LNA</text>
<text x="56.6" y="164.8">LNA</text>
<text x="61.2" y="166.9">OFF</text>
<text x="61.5" y="164.8">ON</text>
<text x="67" y="162.8">~{EN_LNA}</text>
<text x="67" y="164.8">0=LNA</text>
<text x="67" y="166.9">1=LNA</text>
<text x="74.7" y="164.8">ON</text>
<text x="74.7" y="166.9">OFF</text>
<text x="39.9" y="169.8">0</text>
<text x="39.9" y="172.3">0</text>
<text x="56.4" y="169.8">0</text>
<text x="56.4" y="172.3">1</text>
<text x="73" y="169.8">1</text>
<text x="73" y="172.3">1</text>
<text x="39.9" y="174.9">1</text>
<text x="39.9" y="177.4">1</text>
<text x="56.4" y="174.9">0</text>
<text x="56.4" y="177.4">1</text>
<text x="73" y="174.9">0</text>
<text x="73" y="177.4">1</text>
</g>
</svg>
